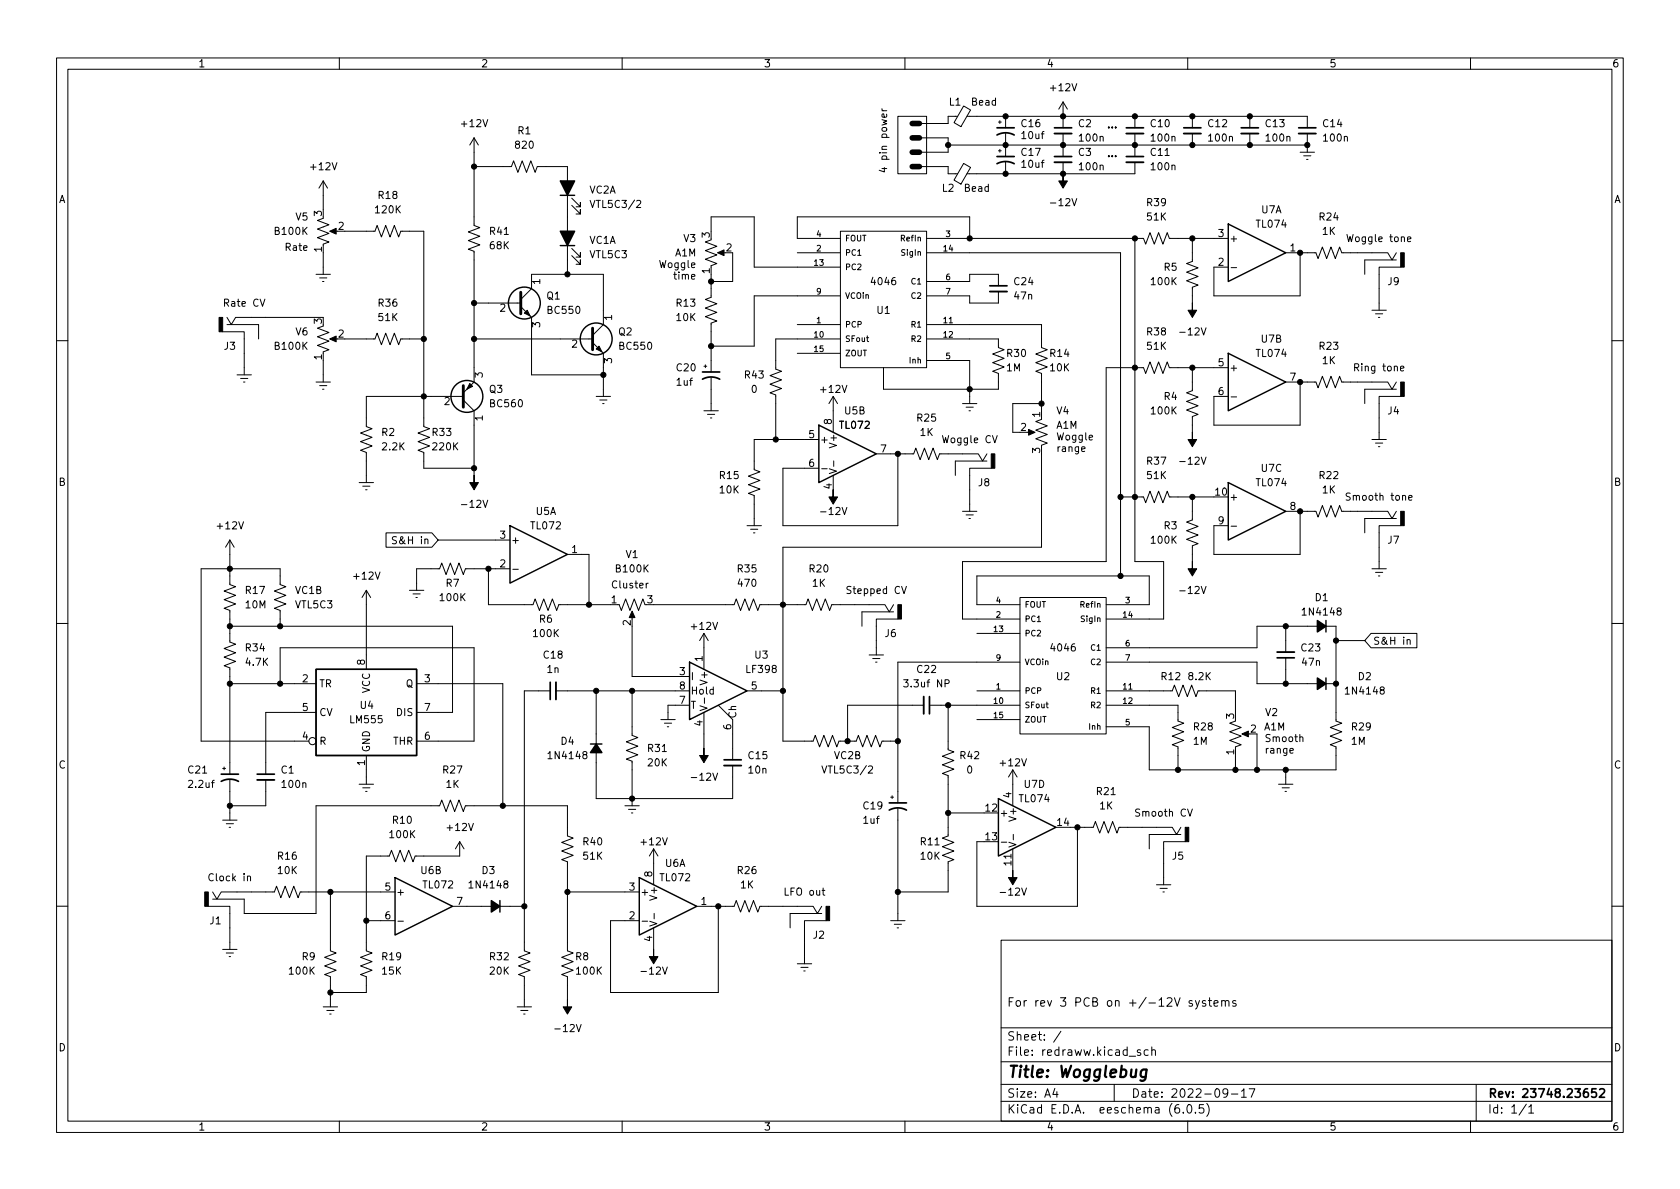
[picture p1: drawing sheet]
<svg xmlns="http://www.w3.org/2000/svg" width="297mm" height="210mm" viewBox="0 0 297 210" stroke-linecap="round" stroke-linejoin="round" font-family="sans-serif">
<g fill="none" stroke="#000" stroke-width=".18">
<path d="M10 10.2h277v190.1h-277zM12 12.2h273v186.1h-273zM60 10.2v2M110 10.2v2M155.9 19.2l.3 .4M155.9 19.6h.9M160 10.2v2M170.4 18.7l1.2 .8-1.7 2.9-1.2-.7zM188 18l-.8 1.3M188 18v4.6M188 18l.7 1.3M210 10.2v2"/>
<path d="M260 10.2v2M57.1 38.6l-1 .4 2.1 .7-2.1 .8 2.1 .8-2.1 .7 2.1 .8-1.1 .4v.2M57.1 32v5.1M57.1 32l-.7 1.3M57.1 32l.8 1.3M83.8 24.4v15.5l1 .4-2 .7 2 .8-2 .7 2 .8-2 .8 1 .3v23.2l-1.9 1.9M83.8 29.5h6.6l.4-1.1 .8 2.1 .7-2.1 .8 2.1 .8-2.1 .7 2.1 .4-1h5.3v19M83.8 24.4l-.7 1.2M83.8 24.4l.8 1.2M101.1 36.3l1.5 1.5v-.7v.7h-.7M101.1 35l1.5 1.6v-.8v.8h-.7M156.4 29.6v.8l-.9-.3"/>
<path d="M158.7 20.6h5.1v10.1h-5.1zM162.6 29.5h5v1.2h1.7M162.6 24.4h5v2.5h-5M167.6 25.6h63.5M169.3 20.6h-1.7v1.2h-5M170.4 28.9l1.2 .7-1.7 3-1.2-.8zM171 20.6h60.1v2M176.5 26.7h.5M176.5 21.6h.5M176.8 21.3v.5M176.8 26.4v.5M177.8 20.6v2"/>
<path d="M177.8 23.6v4.1M177.8 28.7v2M188 23.6v4.1M188 28.7v2M200.7 28.7v2h-29.7M200.7 20.6v2M200.7 23.6v4.1M210.8 20.6v2M210.8 23.6v2M221 20.6v2M221 23.6v2M229.9 26.9h2.5"/>
<path d="M230.5 27.6h1.3M231 28.2h.3M231.1 23.6v3.3M39.4 58.7h3.8v7.6M40.1 57.4h5.6zM40.1 56.1l.8 1.3 .8-1.3h15.4M45.7 57.4v2.5M55.9 48.5h2.5M56.5 49.1h1.3M57 49.8h.3M57.1 57.7l-1 .3 2.1 .8-2.1 .8 2.1 .7-2.1 .8 2.1 .7-1.1 .4v.3M57.1 44.7v3.8"/>
<path d="M58.7 59.9h1M58.7 40.9h1M61 40.9h5.3l.4-1 .7 2 .8-2 .8 2 .7-2 .8 2 .4-1h4v34.5l1 .4-2 .8 2 .7-2 .8 2 .8-2 .7 1 .4v2.8h8.9M61 59.9h5.3l.4-1 .7 2.1 .8-2.1 .8 2.1 .7-2.1 .8 2.1 .4-1.1h4M83.8 53.6h8.3M83.8 59.9h21M92.1 54.2l1.9 1.9v10.2h12.7M92.1 53l1.9-2v-2.5h12.7v8.9l-1.9 1.9M101.1 45.2l1.5 1.5v-.7v.7h-.7M101.1 43.9l1.5 1.6v-.8v.8h-.7M125.7 48.5v4.1l-1 .4 2 .7-2 .8 2 .7-2 .8 2 .8-1 .3v8.7M125.7 42.4l-1 .4 2 .8-2 .7 2 .8-2 .7 2 .8-1 .4v.2"/>
<path d="M125.7 40.9v-2.6h7.6v8.9h15.3M127.3 44.7h1M129.5 44.7v5.1h-3.8M141 44.7h7.6M141 57.4h7.6M148.6 40.9h15.2v24.1h-15.2zM148.6 59.9h-11.4v5.4l1 .4-2.1 .7 2.1 .8-2.1 .7 2.1 .8-2.1 .8 1.1 .3v7.9M148.6 42.2h-7.6v-3.9h30.4v3.9M148.6 52.3h-15.3v8.9h-7.6M163.8 59.9h12.7v1.6l1 .3-2 .8 2 .8-2 .7 2 .8-2 .8 1 .3v2.8h-20.3v-3.8M163.8 57.4h20.3v4.1l1.1 .3-2.1 .8 2.1 .8-2.1 .7 2.1 .8-2.1 .8 1 .3v6.6M163.8 42.2h38.4l.4 1 .7-2.1 .8 2.1 .8-2.1 .7 2.1 .8-2.1 .4 1.1h10.4"/>
<path d="M163.8 49.8h7.6v-1.3h5.1v2M163.8 44.7h34.3v57.1M176.5 51.6v2h-5.1v-1.3h-7.6M200.7 42.2v57.1h5v10.2h-10.1M210.8 42.2v4l-1 .4 2 .8-2 .7 2 .8-2 .8 2 .7-1 .4v2.8M217.7 47.3h.9M227.3 44.7h5.4l.3 1 .8-2 .8 2 .7-2 .8 2 .8-2 .3 1h8.2l.7 1.3 .8-1.3M229.9 44.7v7.6h-15.3v-5.1h2.6M241.3 46h5.6zM241.3 46v2.5M242.6 54.9h2.5M243.2 55.5h1.3"/>
<path d="M243.7 56.1h.3M247.6 47.2h-3.8v7.7M248.9 42.3l.6-.1-.1-.3h-.4l-.1 .2v.6h.5M10 60.2h2M41.9 66.3h2.5M42.5 66.9h1.3M43.1 67.6h.2M55.9 67.6h2.5M56.5 68.2h1.3M57 68.8h.3M57.1 63.7v3.9M81.9 70.1h-17.1v5.3l1 .4-2 .8 2 .7-2 .8 2 .8-2 .7 1 .4v5.3"/>
<path d="M81.9 70.7l1.9 1.9v11.5M104.8 60.6l1.9 1.9v7.6M105.4 70.1h2.5M106 70.7h1.3M106.6 71.4h.2M124.5 64.8h.5M124.5 72.6h2.5M124.7 64.5v.5M125.1 73.3h1.3M125.6 73.9h.3M125.7 66.8v5.8M141 62.5h7.6"/>
<path d="M144.8 77.7h-11.5v5.4l1.1 .3-2.1 .8 2.1 .8-2.1 .7 2.1 .8-2.1 .7 1 .4v5.4M147.3 70.1l-.7 1.3M147.3 70.1v6.3M147.3 70.1l.8 1.3M163.8 63.7h7.6v7.7M170.2 71.4h2.5M170.8 72h1.3M171.3 72.6h.3M175.5 77l.4 1.3 .4-1.3M181.6 76.4h1M184.1 74.2l-1 .3 2.1 .8-2.1 .8 2.1 .7-2.1 .8 2.1 .8-1.1 .3M184.1 71.4h-5v5h1.2"/>
<path d="M191.2 79.4l.6-.1v-.2l-.4-.1-.2 .2 .1 .6h.5M210.8 65v4.1l-1 .4 2 .7-2 .8 2 .7-2 .8 2 .8-1 .4v2.7M217.2 65h-10.4l-.4-1-.8 2-.7-2-.8 2-.8-2-.7 2-.4-1h-6.6v34.3h-25.4v10.2h10.1M217.7 70.2h.9M227.3 67.6h5.4l.3 1 .8-2.1 .8 2.1 .7-2.1 .8 2.1 .8-2.1 .3 1.1h8.2l.7 1.2 .8-1.2M229.9 67.6v7.6h-15.3v-5.1h2.6M241.3 68.8h5.6zM241.3 68.8v2.6M242.6 77.7h2.5M243.2 78.4h1.3M243.7 79h.3M247.6 65.2l.6-.2v-.2l-.4-.1-.2 .2 .1 .6h.5"/>
<path d="M247.6 70.1h-3.8v7.6M285 60.2h2M40.6 95.5v7.9l1.1 .4-2.1 .7 2.1 .8-2.1 .7 2.1 .8-2.1 .8 1 .3v5.6l1.1 .4-2.1 .8 2.1 .7-2.1 .8 2.1 .8-2.1 .7 1 .4v18.8M40.6 95.5l-.7 1.3M40.6 95.5l.8 1.3M63.5 85.3h2.5M64.1 86h1.3M64.6 86.6h.3M68.3 94.2h8.1l1.1 1.3-1.1 1.3h-8.1zM70.1 95l-.5-.1-.2 .1v.4l.6 .2 .1 .3-.2 .3-.5-.1M77.5 95.5h12.7M100.3 98h3.8v8.9"/>
<path d="M132.1 93h2.5M132.7 93.6h1.3M133.2 94.2h.3M145.3 82.9h1M146.6 82.9l1.3 .4-1.3 .4M147.3 84.1v3.8M147.4 81.5v1M154.9 80.3h6.6l.4-1.1 .8 2.1 .7-2.1 .8 2.1 .8-2.1 .7 2.1 .4-1h6.9l.7 1.2 .8-1.2M158.7 80.3v12.7h-20.3v-10.2h6.4M168.9 81.5h5.6zM168.9 81.5v2.6M170.2 90.4h2.5"/>
<path d="M170.8 91.1h1.3M171.3 91.7h.3M175.3 82.8h-3.9v7.6M184.1 80.3v16.5h-45.7v34.3h5.4l.3-1.1 .8 2.1 .8-2.1 .7 2.1 .8-2.1 .8 2.1 .3-1h3.1l.4-1.1 .7 2.1 .8-2.1 .8 2.1 .7-2.1 .8 2.1 .4-1h2.7M198.1 87.9h4.1l.4 1 .7-2 .8 2 .8-2 .7 2 .8-2 .4 1h7.8M210.8 87.9v4l-1 .4 2 .8-2 .7 2 .8-2 .8 2 .7-1 .4v2.8M217.7 93h.9M227.3 90.4h5.4l.3 1 .8-2 .8 2 .7-2 .8 2 .8-2 .3 1h8.2l.7 1.3 .8-1.3M229.9 90.4v7.6h-15.3v-5h2.6M241.3 91.7h5.6zM241.3 91.7v2.5M247.6 93h-3.8v7.6"/>
<path d="M249.1 88l.6-.1-.1-.2-.3-.1-.2 .2v.6h.5M10 110.2h2M40.6 110.7h39.4v15.3h-6.3M49.5 110.7v-2.8l-1-.3 2-.8-2-.8 2-.7-2-.8 2-.7-1-.4v-2.8h-13.9v30.5h19M64.8 104.4v14M64.8 104.4l-.8 1.3M64.8 104.4l.7 1.3M72.4 104.4h2.5M73 105h1.3M73.5 105.7h.3M86.4 100.6v6.3h7.8l.4-1 .8 2 .7-2 .8 2 .8-2 .7 2 .4-1h9.1M90.2 100.6h-7.9l-.4 1-.7-2-.8 2-.8-2-.7 2-.8-2-.4 1h-4v3.8"/>
<path d="M90.7 100.7h.9M109.2 106.9h.3l.4 1 .7-2 .8 2 .7-2 .8 2 .8-2 .3 1M111.8 108.5v1M111.8 110.7v8.9h10.1M114.3 103.1v.9M114.6 103.1l-.3 .3M115.6 106.9h14.2l.4-1 .7 2 .8-2 .8 2 .7-2 .8 2 .4-1h8.1l.4-1 .7 2 .8-2 .8 2 .7-2 .8 2 .4-1h9.4l.7 1.3 .8-1.3M124.5 112v6.4M124.5 112l-.8 1.3M124.5 112l.7 1.3M152.4 108.2h5.6zM152.4 108.2v2.5"/>
<path d="M153.7 115.8h2.5M154.3 116.5h1.3M154.8 117.1h.3M158.7 109.5h-3.8v6.3M159.4 103.7l.4 1.3 .5-1.3M172.7 112h7.6M180.3 105.7h15.3v24.1h-15.3zM180.3 106.9h-7.6v-5.1h30.5v5.1h-7.6M180.3 117.1h-21.6v24.9M195.6 114.5h26.6v-3.8h14v16.8l1 .4-2 .7 2 .8-2 .8 2 .7-2 .8 1 .4v4h-33v-7.6h-7.6M195.6 117.1h26.6v3.8h14M227.3 110.7v4.6"/>
<path d="M227.3 116.3v4.6M236.2 113.3h5.1M242.4 112h8.1v2.5h-8.1l-1.1-1.2zM242.6 100.6h2.5M243.2 101.2h1.3M243.7 101.8h.3M248.8 113.2l.2-.1 .3 .1v.7M248.8 113.1v.8M285 110.2h2M39.4 135.9h.5M39.6 135.6v.5M40.6 137.9v7.1"/>
<path d="M40.6 120.9h15.3M47 137.9v4.6h-6.4M49.5 120.9v-6.4h34.3v16.6h-10.1M55.9 126h-8.9v10.9M63.5 138.7h2.5M64.1 139.3h1.3M64.6 139.9h.3M64.8 133.6v5.1M73.7 120.9h15.2v21.6M97.3 122.2h-4.6v45.9l1 .4-2 .8 2 .7-2 .8 2 .8-2 .7 1 .4v5.3M98.3 122.2h23.6M105.4 122.2v19h24.1v-5.8"/>
<path d="M111.8 122.2v7.8l1 .4-2.1 .8 2.1 .7-2.1 .8 2.1 .8-2.1 .7 1.1 .4v7.9M116.8 127.2h2.6M117.5 127.9h1.2M118 128.5h.2M121.9 124.7h-3.8v2.5M123.8 124.8l1.2 .4-1.2 .5M124.5 126v6.3M124.6 123.4v1M127 124.7l2.5 2.5v7.2M132.1 122.2h6.3M163.3 124.7h-13.4v6.4M164.3 124.7h16"/>
<path d="M167.1 120.9l.6-.1 .1-.2v-.3l-.7-.1v1.3M167.6 124.7v7.9l1.1 .4-2.1 .7 2.1 .8-2.1 .7 2.1 .8-2.1 .8 1 .4v10.6l-1 .4 2.1 .8-2.1 .7 2.1 .8-2.1 .8 2.1 .7-1.1 .4v5.3h-8.9M172.7 122.2h7.6M172.7 127.2h7.6M179.1 136.1v6.4M179.1 136.1l-.8 1.3M179.1 136.1l.7 1.3M195.6 124.7h12.7v2.8l1 .4-2 .7 2 .8-2 .8 2 .7-2 .8 1 .4v4M195.6 122.2h11.7l.3-1 .8 2 .8-2 .7 2 .8-2 .8 2 .3-1h6.6v3.8M218.4 127.5l-1 .4 2.1 .7-2.1 .8 2.1 .8-2.1 .7 2.1 .8-1.1 .4v.2M218.4 133.6v2.5M220 129.8h1"/>
<path d="M222.2 129.8v6.3M226.1 138.7h2.5M226.7 139.3h1.3M227.2 139.9h.3M227.3 136.1v2.6M228.1 132.8l.6-.2-.1-.2-.3-.1-.2 .2v.6h.5M229.8 130.4l.2-.1 .3 .1 .1 .7M37.6 159h5.6zM37.6 157.7l.8 1.3 .7-1.3h9.4l.4-1 .8 2 .7-2 .8 2 .7-2 .8 2 .4-1h16.7M39.4 145h2.5M40 145.7h1.3M40.5 146.3h.3"/>
<path d="M43.2 159v2.5h12.7v-19h21.8l.4-1 .8 2 .7-2 .8 2 .8-2 .7 2 .4-1h18v5.3l1 .4-2 .8 2 .7-2 .8 2 .8-2 .7 1 .4v15.7l1 .4-2 .8 2 .7-2 .8 2 .8-2 .7 1 .4v4.1M43.8 155l.1-.1 .3 .1 .1 .8M58.4 157.7v10.4l1 .4-2 .8 2 .7-2 .8 2 .8-2 .7 1 .4v5.3M81.3 148.8v2.6h-7.9l-.4 1-.7-2-.8 2-.8-2-.7 2-.8-2-.4 1h-4v16.7l1 .4-2 .8 2 .7-2 .8 2 .8-2 .7 1 .4v2.8h-6.4M81.3 148.8l-.8 1.3M81.3 148.8l.7 1.3M100.3 157.7h12.7M110.5 142.5h2.5M111.1 143.1h1.3M111.6 143.8h.3M115.6 150.1v6.4M115.6 150.1l-.8 1.3"/>
<path d="M115.6 150.1l.7 1.3M145.4 157.5h.4M145.5 157v1.1l.3 .2M157.5 141h.5M157.7 140.7v.5M158.7 143v19.8M167.6 143.8h6.4M177 148.9h1M178.4 148.9l1.2 .5-1.2 .4M179.1 150.1v3.8M179.2 147.5v1M189.2 146.3h4.1l.4-1 .7 2 .8-2 .8 2 .7-2 .8 2 .4-1h9.4l.7 1.3 .8-1.3"/>
<path d="M190.5 146.3v14h-17.8v-11.5h1.3M203.2 147.6h5.6zM203.2 147.6v2.5M204.5 156.5h2.5M205.1 157.1h1.3M205.6 157.7h.3M209.5 148.8h-3.8v7.7M210 143.1l.4 1.2 .4-1.2M10 160.2h2M36.8 160.3h3.8v7.6M39.4 167.9h2.5M40 168.5h1.3"/>
<path d="M40.5 169.2h.3M57.1 178h2.6M57.8 178.7h1.3M58.3 179.3h.2M64.8 162.8h5M70.4 162.9h.9M80 160.3h12.7M91.4 178h2.6M92.1 178.7h1.2M92.6 179.3h.2M113.5 162.9h1M114.9 162.9l1.2 .4-1.2 .5"/>
<path d="M115.6 164.1v3.8M115.7 161.5v1M123.2 160.3h6.6l.4-1 .7 2 .8-2 .8 2 .7-2 .8 2 .4-1h9.4l.7 1.2 .8-1.2M127 160.3v15.2h-19.1v-12.7h5.1M139.7 161.5h5.6zM139.7 161.5v2.6M141 170.4h2.5M141.6 171.1h1.3M142.1 171.7h.3M146 162.8h-3.8v7.6M157.5 162.8h2.5M158.1 163.4h1.3"/>
<path d="M158.6 164.1h.3M177 166.3h108v32h-108zM210.8 177l-.4-.1-.2 .2 .1 .3 .5 .1v.4h-.6M211.4 176.9l.3 1M212.1 176.9l-.5 1.4-.2 .1M213.1 177l-.3-.1-.2 .2v.3l.5 .1v.4h-.5M213.6 176.9h.6M213.9 176.4v1.3l.3 .2M214.6 177.4l.8-.1-.1-.3-.4-.1-.3 .2 .1 .8h.6M216 177.1l.2-.2 .4 .1v.9M216 176.9v1M216.6 177.1l.3-.2 .3 .1 .1 .9"/>
<path d="M218.5 177l-.4-.1-.2 .2 .1 .3 .5 .1v.4h-.6M285 160.2h2M60 198.3v2M110 198.3v2M160 198.3v2M177 194.8h108M177 191.8h108M177 187.8h108M177 181.8h108M186.5 192.5l-.4 1h1M186.9 193v1M187.6 182.4l-1.3 1.9"/>
<path d="M197 191.8v3M201.6 185.7l-.3-.1-.2 .2v.3l.5 .1v.4h-.5M203 185.7l-.4-.1-.3 .3v.4l.1 .3h.6M203.6 185.8l.3-.2 .3 .1 .1 .9M203.6 185.1v1.5M208.4 195.3a.59 .59 0 0 0-.7 .7v.5l.2 .3h.4l.2-.1 .1-.5-.2-.2-.4-.1-.3 .3M209.2 196.7v.1M210 198.3v2M210.1 195.4l.1-.1a.81 .81 0 0 1 .6 .7 .81 .81 0 0 1-.3 .8h-.1a.81 .81 0 0 1-.6-.6 .81 .81 0 0 1 .3-.8zM211.4 196.7v.1M212.8 195.3h-.7l-.1 .7 .2-.1 .5 .1 .2 .2-.1 .5-.2 .1-.6-.1M213.4 195.1a1.72 1.72 0 0 1 0 2.3"/>
<path d="M217.1 193.2l-.3 .3h-.3l-.3-.3 .2-.6 .4-.1 .2 .2a.99 .99 0 0 1-.4 1.3h-.2M217.7 193.5h1.2M219.5 193l.4-.5v1.5M219.5 194h.9M220.9 192.5h1l-.7 1.5M260 198.3v2M261 191.8v6.5M269.9 195.3l-1.3 1.9M270.3 195.8l.4-.5v1.5M270.3 196.8h.9"/>
<circle cx="55.2" cy="131.1" r=".63"/>
</g>
<g fill="none" stroke="#000" stroke-width=".3">
<path d="M176.3 22.6h3M176.3 27.7h3M176.3 29a3.2 3.2 0 0 1 3 0M176.3 23.9a3.2 3.2 0 0 1 3 0M186.4 22.6h3.1M186.4 27.7h3.1M199.1 22.6h3.1M199.1 27.7h3.1M209.3 22.6h3M219.5 22.6h3M229.6 22.6h3.1M175 50.5h3.1"/>
<path d="M124.2 65.8h3.1M124.2 67.1a3.2 3.2 0 0 1 3.1 0M225.8 116.3h3.1M39.1 136.9h3.1M39.1 138.2a3.2 3.2 0 0 1 3.1 0M45.5 136.9h3M97.3 120.6v3.1M128 134.4h3.1M164.3 123.2v3M157.2 142h3.1M157.2 143.3a3.2 3.2 0 0 1 3.1 0M282.2 192.5h-.7l-.1 .7 .2-.1 .5 .1 .2 .2-.1 .5-.2 .1-.6-.1"/>
<path d="M282.8 192.7l.6-.2 .2 .2 .1 .3-.9 1h.9"/>
</g>
<path d="M202.7 189.2a.66 .66 0 0 0-1 .3v.6l.1 .3 .2 .1 .6-.1M202.7 189.1l-.2 1.6a.6 .6 0 0 1-.9 .3" fill="none" stroke="#000" stroke-width=".4"/>
<g fill="#000" stroke="#000" stroke-width=".18">
<path d="M188 30.7v1.3h.7l-.7 1.3-.8-1.3h.8zM38.7 56.1h.7v2.6h-.7zM58.3 59.9l1.1-.5v1zM58.3 40.9l1.1-.5v1zM92.7 55.4l.5-.5 .5 1zM126.9 44.7l1.1-.5v1zM210.8 53.6v1.3h.8l-.8 1.2-.7-1.2h.7zM247.6 44.7h.7v2.5h-.7zM83.1 67.8l.5 .5-1.1 .5zM105.9 61.2l.5 1-1-.5zM181.9 75.9l1.1 .5-1.1 .6zM210.8 76.4v1.3h.8l-.8 1.3-.7-1.3h.7z"/>
<path d="M247.6 67.6h.7v2.5h-.7zM83.8 84.1v1.2h.8l-.8 1.3-.7-1.3h.7zM147.3 86.6v1.3h.8l-.8 1.2-.7-1.2h.7zM175.3 80.3h.6v2.5h-.6zM210.8 99.3v1.3h.8l-.8 1.2-.7-1.2h.7zM247.6 90.4h.7v2.6h-.7zM111.8 108.1l.5 1.1h-1zM158.7 106.9h.7v2.6h-.7zM124.5 132.3v1.3h.7l-.7 1.3-.8-1.3h.8zM219.6 129.8l1.1-.5v1zM179.1 153.9v1.3h.7l-.7 1.3-.8-1.3h.8zM209.5 146.3h.7v2.5h-.7z"/>
<path d="M36.2 157.7h.6v2.6h-.6zM100.3 176.8v1.2h.8l-.8 1.3-.7-1.3h.7zM115.6 167.9v1.3h.7l-.7 1.2-.8-1.2h.8zM146 160.3h.7v2.5h-.7z"/>
<circle cx="83.8" cy="29.5" r=".46"/>
<circle cx="167.6" cy="25.6" r=".46"/>
<circle cx="177.8" cy="30.7" r=".46"/>
<circle cx="177.8" cy="20.6" r=".46"/>
<circle cx="177.8" cy="25.6" r=".46"/>
<circle cx="188" cy="25.6" r=".46"/>
<circle cx="188" cy="30.7" r=".46"/>
<circle cx="188" cy="20.6" r=".46"/>
<circle cx="200.7" cy="25.6" r=".46"/>
<circle cx="200.7" cy="20.6" r=".46"/>
<circle cx="210.8" cy="20.6" r=".46"/>
<circle cx="210.8" cy="25.6" r=".46"/>
<circle cx="221" cy="25.6" r=".46"/>
<circle cx="221" cy="20.6" r=".46"/>
<circle cx="231.1" cy="25.6" r=".46"/>
<circle cx="74.9" cy="59.9" r=".46"/>
<circle cx="83.8" cy="59.9" r=".46"/>
<circle cx="83.8" cy="53.6" r=".46"/>
<circle cx="100.3" cy="48.5" r=".46"/>
<circle cx="125.7" cy="49.8" r=".46"/>
<circle cx="171.4" cy="42.2" r=".46"/>
<circle cx="200.7" cy="42.2" r=".46"/>
<circle cx="210.8" cy="42.2" r=".46"/>
<circle cx="229.9" cy="44.7" r=".46"/>
<circle cx="74.9" cy="70.1" r=".46"/>
<circle cx="106.7" cy="66.3" r=".46"/>
<circle cx="125.7" cy="61.2" r=".46"/>
<circle cx="137.2" cy="77.7" r=".46"/>
<circle cx="171.4" cy="68.8" r=".46"/>
<circle cx="184.1" cy="71.4" r=".46"/>
<circle cx="200.7" cy="65" r=".46"/>
<circle cx="210.8" cy="65" r=".46"/>
<circle cx="229.9" cy="67.6" r=".46"/>
<circle cx="83.8" cy="82.8" r=".46"/>
<circle cx="158.7" cy="80.3" r=".46"/>
<circle cx="198.1" cy="87.9" r=".46"/>
<circle cx="200.7" cy="87.9" r=".46"/>
<circle cx="210.8" cy="87.9" r=".46"/>
<circle cx="229.9" cy="90.4" r=".46"/>
<circle cx="40.6" cy="100.6" r=".46"/>
<circle cx="40.6" cy="110.7" r=".46"/>
<circle cx="49.5" cy="110.7" r=".46"/>
<circle cx="86.4" cy="100.6" r=".46"/>
<circle cx="104.1" cy="106.9" r=".46"/>
<circle cx="138.4" cy="106.9" r=".46"/>
<circle cx="198.1" cy="101.8" r=".46"/>
<circle cx="227.3" cy="110.7" r=".46"/>
<circle cx="236.2" cy="113.3" r=".46"/>
<circle cx="40.6" cy="120.9" r=".46"/>
<circle cx="49.5" cy="120.9" r=".46"/>
<circle cx="105.4" cy="122.2" r=".46"/>
<circle cx="111.8" cy="122.2" r=".46"/>
<circle cx="138.4" cy="122.2" r=".46"/>
<circle cx="149.9" cy="131.1" r=".46"/>
<circle cx="158.7" cy="131.1" r=".46"/>
<circle cx="167.6" cy="124.7" r=".46"/>
<circle cx="208.3" cy="136.1" r=".46"/>
<circle cx="218.4" cy="136.1" r=".46"/>
<circle cx="222.2" cy="136.1" r=".46"/>
<circle cx="227.3" cy="120.9" r=".46"/>
<circle cx="227.3" cy="136.1" r=".46"/>
<circle cx="236.2" cy="120.9" r=".46"/>
<circle cx="40.6" cy="142.5" r=".46"/>
<circle cx="58.4" cy="157.7" r=".46"/>
<circle cx="88.9" cy="142.5" r=".46"/>
<circle cx="100.3" cy="157.7" r=".46"/>
<circle cx="111.8" cy="141.2" r=".46"/>
<circle cx="158.7" cy="157.7" r=".46"/>
<circle cx="167.6" cy="143.8" r=".46"/>
<circle cx="190.5" cy="146.3" r=".46"/>
<circle cx="58.4" cy="175.5" r=".46"/>
<circle cx="64.8" cy="162.8" r=".46"/>
<circle cx="92.7" cy="160.3" r=".46"/>
<circle cx="127" cy="160.3" r=".46"/>
</g>
<g fill="none" stroke="#000" stroke-width=".25">
<path d="M99.1 34.5h2.5M217.2 39.6l10.1 5.1-10.1 5.1zM99.1 43.4h2.5M144.8 75.2l10.1 5.1-10.1 5zM217.2 62.5l10.1 5.1-10.1 5zM90.2 93l10.1 5-10.1 5.1zM217.2 85.3l10.1 5.1-10.1 5.1zM55.9 118.4h17.8v15.2h-17.8zM121.9 117.1l10.2 5.1-10.2 5zM234.4 109.7v2.1M234.4 119.9v2M104.4 131.6h2"/>
<path d="M69.8 155.2l10.2 5.1-10.2 5zM88.4 159.3v2M113 155.2l10.2 5.1-10.2 5zM176.5 141.2l10.2 5.1-10.2 5.1z"/>
<circle cx="92.7" cy="53.6" r="2.82"/>
<circle cx="105.4" cy="59.9" r="2.82"/>
<circle cx="82.5" cy="70.1" r="2.82"/>
</g>
<path d="M92.1 51.7v3.8M104.8 58v3.8M81.9 68.2v3.8" fill="none" stroke="#000" stroke-width=".51"/>
<g fill="none" stroke="#000" stroke-width=".33">
<path d="M186.4 23.6h3.1M186.4 28.7h3.1M199.1 23.6h3.1M199.1 28.7h3.1M209.3 23.6h3M219.5 23.6h3M229.6 23.6h3.1M175 51.6h3.1M225.8 115.3h3.1M45.5 137.9h3M98.3 120.6v3.1M128 135.4h3.1"/>
<path d="M163.3 123.2v3"/>
</g>
<path d="M99.1 32h2.5l-1.3 2.5zM99.1 40.9h2.5l-1.3 2.5zM232.9 119.9l1.5 1-1.5 1zM232.9 109.7l1.5 1-1.5 1.1zM105.4 131.6l1 1.5h-2zM86.9 159.3l1.5 1-1.5 1z" fill="#000" stroke="#000" stroke-width=".25"/>
<path d="M161.3 29.5h1.3M161.3 26.9h1.3M161.3 24.4h1.3M161.3 21.8h1.3" fill="none" stroke="#000" stroke-width=".99"/>
<text font-size="2.8" x="178" y="190.6">Title: Wogglebug</text>
<g font-size="2.1">
<text x="178" y="178">For rev 3 PCB on +/-12V systems</text>
<text x="178" y="184">Sheet: /</text>
<text x="178" y="186.7">File: redraww.kicad_sch</text>
<text x="178" y="196.9">KiCad E.D.A. eeschema (6.0.5)</text>
<text x="178" y="194.1">Size: A4</text>
<text x="200" y="194.1">Date: 2022-09-17</text>
<text x="263" y="194.1">Rev: 23748.23652</text>
<text x="263" y="196.9">Id: 1/1</text>
</g>
<g font-size="1.8">
<text x="35" y="11.9">1</text>
<text x="85" y="11.9">2</text>
<text x="135" y="11.9">3</text>
<text x="185" y="11.9">4</text>
<text x="235" y="11.9">5</text>
<text x="285" y="11.9">6</text>
<text x="185.9" y="16.1">+12V</text>
<text x="81.7" y="22.5">+12V</text>
<text x="91.6" y="23.7">R1</text>
<text x="167.8" y="18.7">L1</text>
<text x="171.8" y="18.7">Bead</text>
<text x="180.6" y="22.5">C16</text>
<text x="190.7" y="22.5">C2</text>
<text x="195.6" y="22.7">...</text>
<text x="203.5" y="22.5">C10</text>
<text x="213.7" y="22.5">C12</text>
<text x="223.8" y="22.5">C13</text>
<text x="234" y="22.5">C14</text>
<text x="91.2" y="26.3">820</text>
<text x="156.8" y="29.8" transform="rotate(-90 156.8 29.8)">4 pin power</text>
<text x="180.6" y="27.6">C17</text>
<text x="180.7" y="29.7">10uf</text>
<text x="180.7" y="24.6">10uf</text>
<text x="190.7" y="27.6">C3</text>
<text x="191" y="25">100n</text>
<text x="195.6" y="27.7">...</text>
<text x="203.5" y="27.6">C11</text>
<text x="203.7" y="25">100n</text>
<text x="213.8" y="25">100n</text>
<text x="224" y="25">100n</text>
<text x="234.1" y="25">100n</text>
<text x="10.3" y="35.9">A</text>
<text x="55.1" y="30.1">+12V</text>
<text x="67" y="35.2">R18</text>
<text x="104.2" y="34.2">VC2A</text>
<text x="166.6" y="33.9">L2</text>
<text x="170.6" y="33.9">Bead</text>
<text x="191" y="30.1">100n</text>
<text x="203.7" y="30.1">100n</text>
<text x="285.3" y="35.9">A</text>
<text x="48.7" y="41.5">B100K</text>
<text x="52.3" y="39">V5</text>
<text x="56.9" y="38.2" transform="rotate(-90 56.9 38.2)">3</text>
<text x="59.8" y="40.6">2</text>
<text x="66.5" y="37.7">120K</text>
<text x="86.7" y="41.5">R41</text>
<text x="104.8" y="36.8">VTL5C3/2</text>
<text x="186.1" y="36.4">-12V</text>
<text x="202.8" y="36.4">R39</text>
<text x="202.8" y="39">51K</text>
<text x="215.4" y="41.9">3</text>
<text x="222.2" y="40.3">TL074</text>
<text x="223" y="37.7">U7A</text>
<text x="233.3" y="39">R24</text>
<text x="233.8" y="41.5">1K</text>
<text x="50.8" y="44.3">Rate</text>
<text x="56.9" y="44.6" transform="rotate(-90 56.9 44.6)">1</text>
<text x="86.7" y="44.1">68K</text>
<text x="104.2" y="43.1">VC1A</text>
<text x="104.3" y="45.7">VTL5C3</text>
<text x="116.8" y="47.4">Woggle</text>
<text x="119.4" y="45.3">A1M</text>
<text x="120.9" y="42.8">V3</text>
<text x="125.5" y="42" transform="rotate(-90 125.5 42)">3</text>
<text x="128.4" y="44.4">2</text>
<text x="205.8" y="47.9">R5</text>
<text x="215.4" y="47">2</text>
<text x="217.3" y="42.8">+</text>
<text x="228.1" y="44.4">1</text>
<text x="238.5" y="42.8">Woggle tone</text>
<text x="95.5" y="50.3" transform="rotate(-90 95.5 50.3)">1</text>
<text x="96.7" y="53">Q1</text>
<text x="119.6" y="49.4">time</text>
<text x="125.5" y="48.4" transform="rotate(-90 125.5 48.4)">1</text>
<text x="154.2" y="50.4">4046</text>
<text x="179.4" y="50.4">C24</text>
<text x="179.4" y="53">47n</text>
<text x="203.6" y="50.4">100K</text>
<text x="245.4" y="50.4">J9</text>
<text x="39.8" y="54.2">Rate CV</text>
<text x="52.3" y="59.3">V6</text>
<text x="56.9" y="57.3" transform="rotate(-90 56.9 57.3)">3</text>
<text x="59.8" y="59.7">2</text>
<text x="67" y="54.2">R36</text>
<text x="67" y="56.8">51K</text>
<text x="88.4" y="55.1">2</text>
<text x="95.5" y="57.9" transform="rotate(-90 95.5 57.9)">3</text>
<text x="96.9" y="55.5">BC550</text>
<text x="108.2" y="56.6" transform="rotate(-90 108.2 56.6)">1</text>
<text x="109.4" y="59.3">Q2</text>
<text x="119.6" y="54.2">R13</text>
<text x="119.6" y="56.8">10K</text>
<text x="155.1" y="55.5">U1</text>
<text x="202.8" y="59.3">R38</text>
<text x="209" y="59.3">-12V</text>
<text x="39.7" y="61.8">J3</text>
<text x="48.7" y="61.8">B100K</text>
<text x="56.9" y="63.6" transform="rotate(-90 56.9 63.6)">1</text>
<text x="101.1" y="61.5">2</text>
<text x="108.2" y="64.2" transform="rotate(-90 108.2 64.2)">3</text>
<text x="109.6" y="61.8">BC550</text>
<text x="119.7" y="65.7">C20</text>
<text x="178" y="65.7">1M</text>
<text x="178.1" y="63.1">R30</text>
<text x="185.7" y="63.1">R14</text>
<text x="185.7" y="65.7">10K</text>
<text x="202.8" y="61.8">51K</text>
<text x="215.4" y="64.8">5</text>
<text x="217.3" y="65.7">+</text>
<text x="222.2" y="63.1">TL074</text>
<text x="223" y="60.6">U7B</text>
<text x="233.3" y="61.8">R23</text>
<text x="233.8" y="64.4">1K</text>
<text x="239.8" y="65.7">Ring tone</text>
<text x="78.6" y="71.6">2</text>
<text x="85.3" y="66.8" transform="rotate(-90 85.3 66.8)">3</text>
<text x="86.5" y="69.5">Q3</text>
<text x="119.7" y="68.2">1uf</text>
<text x="131.7" y="66.9">R43</text>
<text x="132.9" y="69.5">0</text>
<text x="145.2" y="69.5">+12V</text>
<text x="205.8" y="70.7">R4</text>
<text x="215.4" y="69.8">6</text>
<text x="228.1" y="67.3">7</text>
<text x="67.5" y="77.1">R2</text>
<text x="76.5" y="77.1">R33</text>
<text x="85.3" y="74.4" transform="rotate(-90 85.3 74.4)">1</text>
<text x="86.8" y="72">BC560</text>
<text x="143" y="77.5">5</text>
<text x="147.1" y="75" transform="rotate(-90 147.1 75)">8</text>
<text x="148.6" y="75.8">TL072</text>
<text x="149.4" y="73.3">U5B</text>
<text x="162.2" y="74.5">R25</text>
<text x="162.7" y="77.1">1K</text>
<text x="180.5" y="76.2">2</text>
<text x="183.9" y="73.8" transform="rotate(-90 183.9 73.8)">1</text>
<text x="186.7" y="77.9">Woggle</text>
<text x="186.8" y="75.8">A1M</text>
<text x="186.8" y="73.3">V4</text>
<text x="203.6" y="73.3">100K</text>
<text x="245.4" y="73.3">J4</text>
<text x="67.7" y="79.6">2.2K</text>
<text x="76.6" y="79.6">220K</text>
<text x="143" y="82.5">6</text>
<text x="144.9" y="78.4">+</text>
<text x="148" y="78.8" transform="rotate(-90 148 78.8)">V+</text>
<text x="155.7" y="80">7</text>
<text x="166.8" y="78.4">Woggle CV</text>
<text x="183.9" y="80.1" transform="rotate(-90 183.9 80.1)">3</text>
<text x="186.7" y="79.9">range</text>
<text x="202.8" y="82.2">R37</text>
<text x="209" y="82.2">-12V</text>
<text x="223" y="83.4">U7C</text>
<text x="10.3" y="85.9">B</text>
<text x="82" y="89.8">-12V</text>
<text x="127.3" y="84.7">R15</text>
<text x="127.3" y="87.2">10K</text>
<text x="147.1" y="86.5" transform="rotate(-90 147.1 86.5)">4</text>
<text x="173" y="86">J8</text>
<text x="202.8" y="84.7">51K</text>
<text x="214.9" y="87.6">10</text>
<text x="217.3" y="88.5">+</text>
<text x="222.2" y="86">TL074</text>
<text x="233.3" y="84.7">R22</text>
<text x="233.8" y="87.2">1K</text>
<text x="238.4" y="88.5">Smooth tone</text>
<text x="285.3" y="85.9">B</text>
<text x="38.6" y="93.6">+12V</text>
<text x="88.4" y="95.2">3</text>
<text x="94" y="93.6">TL072</text>
<text x="94.8" y="91.1">U5A</text>
<text x="145.5" y="91.1">-12V</text>
<text x="205.8" y="93.6">R3</text>
<text x="215.4" y="92.7">9</text>
<text x="228.1" y="90.2">8</text>
<text x="70.2" y="96.2">S&amp;H in</text>
<text x="88.4" y="100.3">2</text>
<text x="90.3" y="96.1">+</text>
<text x="101.1" y="97.8">1</text>
<text x="109" y="101.2">B100K</text>
<text x="110.7" y="98.7">V1</text>
<text x="130.5" y="101.2">R35</text>
<text x="143.2" y="101.2">R20</text>
<text x="203.6" y="96.1">100K</text>
<text x="245.4" y="96.1">J7</text>
<text x="43.5" y="107.6">10M</text>
<text x="43.5" y="105">R17</text>
<text x="52.2" y="105">VC1B</text>
<text x="52.2" y="107.6">VTL5C3</text>
<text x="62.7" y="102.5">+12V</text>
<text x="77.9" y="106.3">100K</text>
<text x="78.9" y="103.8">R7</text>
<text x="107.9" y="104">Cluster</text>
<text x="108.1" y="106.7">1</text>
<text x="114.4" y="106.7">3</text>
<text x="130.6" y="103.8">470</text>
<text x="143.6" y="103.8">1K</text>
<text x="150" y="105">Stepped CV</text>
<text x="209" y="105">-12V</text>
<text x="232.5" y="106.3">D1</text>
<text x="94.4" y="112.6">100K</text>
<text x="95.4" y="110.1">R6</text>
<text x="111.5" y="110.6" transform="rotate(-90 111.5 110.6)">2</text>
<text x="122.4" y="111.4">+12V</text>
<text x="156.5" y="112.6">J6</text>
<text x="230.6" y="108.8">1N4148</text>
<text x="43.5" y="115.2">R34</text>
<text x="43.5" y="117.7">4.7K</text>
<text x="64.5" y="117.6" transform="rotate(-90 64.5 117.6)">8</text>
<text x="96.2" y="116.5">C18</text>
<text x="96.8" y="119">1n</text>
<text x="120.2" y="119.4">3</text>
<text x="124.2" y="116.9" transform="rotate(-90 124.2 116.9)">1</text>
<text x="132.1" y="119">LF398</text>
<text x="133.5" y="116.5">U3</text>
<text x="162.2" y="119">C22</text>
<text x="186" y="115.2">4046</text>
<text x="230.1" y="115.2">C23</text>
<text x="230.3" y="117.7">47n</text>
<text x="242.7" y="114">S&amp;H in</text>
<text x="53.5" y="120.6">2</text>
<text x="53.5" y="125.7">5</text>
<text x="56.4" y="121.5">TR</text>
<text x="63.7" y="125.3">U4</text>
<text x="65.4" y="122.6" transform="rotate(-90 65.4 122.6)">VCC</text>
<text x="71.8" y="121.5">Q</text>
<text x="75.1" y="120.6">3</text>
<text x="75.1" y="125.7">7</text>
<text x="120.2" y="124.5">7</text>
<text x="120.2" y="121.9">8</text>
<text x="122" y="120.3">I</text>
<text x="122" y="125.3">T</text>
<text x="122" y="122.8">Hold</text>
<text x="125.1" y="120.7" transform="rotate(-90 125.1 120.7)">V+</text>
<text x="132.9" y="121.9">5</text>
<text x="160.3" y="121.5">3.3uf NP</text>
<text x="186.8" y="120.3">U2</text>
<text x="205.4" y="120.3">R12</text>
<text x="210.2" y="120.3">8.2K</text>
<text x="238.2" y="122.8">1N4148</text>
<text x="240.2" y="120.3">D2</text>
<text x="53.5" y="130.8">4</text>
<text x="56.4" y="131.7">R</text>
<text x="56.4" y="126.6">CV</text>
<text x="62" y="127.9">LM555</text>
<text x="69.5" y="131.7">THR</text>
<text x="70.2" y="126.6">DIS</text>
<text x="75.1" y="130.8">6</text>
<text x="99.2" y="131.7">D4</text>
<text x="124.2" y="128.4" transform="rotate(-90 124.2 128.4)">4</text>
<text x="129.3" y="129" transform="rotate(-90 129.3 129)">6</text>
<text x="130.2" y="127.1" transform="rotate(-90 130.2 127.1)">Ch</text>
<text x="211" y="131.7">1M</text>
<text x="211.1" y="129.2">R28</text>
<text x="218.2" y="127.1" transform="rotate(-90 218.2 127.1)">3</text>
<text x="221.1" y="129.5">2</text>
<text x="223.5" y="129.2">A1M</text>
<text x="223.5" y="131.2">Smooth</text>
<text x="223.7" y="126.6">V2</text>
<text x="238.9" y="131.7">1M</text>
<text x="239.1" y="129.2">R29</text>
<text x="10.3" y="135.9">C</text>
<text x="33.3" y="136.8">C21</text>
<text x="49.7" y="136.8">C1</text>
<text x="64.5" y="135.4" transform="rotate(-90 64.5 135.4)">1</text>
<text x="65.4" y="133.1" transform="rotate(-90 65.4 133.1)">GND</text>
<text x="78.4" y="136.8">R27</text>
<text x="97.2" y="134.2">1N4148</text>
<text x="114.6" y="133">R31</text>
<text x="114.6" y="135.5">20K</text>
<text x="132.4" y="134.2">C15</text>
<text x="132.4" y="136.8">10n</text>
<text x="145.8" y="136.8">VTL5C3/2</text>
<text x="147.5" y="134.2">VC2B</text>
<text x="169.8" y="134.2">R42</text>
<text x="171" y="136.8">0</text>
<text x="177" y="135.5">+12V</text>
<text x="218.2" y="133.5" transform="rotate(-90 218.2 133.5)">1</text>
<text x="223.5" y="133.2">range</text>
<text x="285.3" y="135.9">C</text>
<text x="33.5" y="139.3">2.2uf</text>
<text x="50" y="139.3">100n</text>
<text x="78.9" y="139.3">1K</text>
<text x="122.6" y="138">-12V</text>
<text x="152.7" y="143.1">C19</text>
<text x="174.3" y="143.5">12</text>
<text x="178.8" y="141.1" transform="rotate(-90 178.8 141.1)">4</text>
<text x="180.3" y="141.9">TL074</text>
<text x="181.1" y="139.3">U7D</text>
<text x="194" y="140.6">R21</text>
<text x="194.4" y="143.1">1K</text>
<text x="69" y="148.2">100K</text>
<text x="69.5" y="145.7">R10</text>
<text x="79.2" y="146.9">+12V</text>
<text x="103.2" y="149.5">R40</text>
<text x="113.5" y="149.5">+12V</text>
<text x="152.7" y="145.7">1uf</text>
<text x="162.8" y="149.5">R11</text>
<text x="174.3" y="148.6">13</text>
<text x="176.7" y="144.4">+</text>
<text x="179.7" y="144.8" transform="rotate(-90 179.7 144.8)">V+</text>
<text x="187" y="146">14</text>
<text x="201" y="144.4">Smooth CV</text>
<text x="37.2" y="155.8">Clock in</text>
<text x="49.2" y="152">R16</text>
<text x="49.2" y="154.6">10K</text>
<text x="74.4" y="154.6">U6B</text>
<text x="85.2" y="154.6">D3</text>
<text x="103.2" y="152">51K</text>
<text x="115.3" y="155" transform="rotate(-90 115.3 155)">8</text>
<text x="116.8" y="155.8">TL072</text>
<text x="117.6" y="153.3">U6A</text>
<text x="130.5" y="154.6">R26</text>
<text x="162.8" y="152">10K</text>
<text x="178.8" y="153" transform="rotate(-90 178.8 153)">11</text>
<text x="207.3" y="152">J5</text>
<text x="68.1" y="157.5">5</text>
<text x="70" y="158.4">+</text>
<text x="74.9" y="157.1">TL072</text>
<text x="80.8" y="160">7</text>
<text x="83.3" y="157.1">1N4148</text>
<text x="111.3" y="157.5">3</text>
<text x="113.2" y="158.4">+</text>
<text x="116.2" y="158.8" transform="rotate(-90 116.2 158.8)">V+</text>
<text x="124" y="160">1</text>
<text x="130.9" y="157.1">1K</text>
<text x="138.9" y="158.4">LFO out</text>
<text x="177.2" y="158.4">-12V</text>
<text x="37.1" y="163.4">J1</text>
<text x="68.1" y="162.6">6</text>
<text x="111.3" y="162.6">2</text>
<text x="115.3" y="166.5" transform="rotate(-90 115.3 166.5)">4</text>
<text x="143.8" y="166">J2</text>
<text x="51.2" y="172.3">100K</text>
<text x="53.4" y="169.8">R9</text>
<text x="67.6" y="169.8">R19</text>
<text x="67.6" y="172.3">15K</text>
<text x="86.7" y="169.8">R32</text>
<text x="86.7" y="172.3">20K</text>
<text x="101.8" y="169.8">R8</text>
<text x="102" y="172.3">100K</text>
<text x="113.7" y="172.3">-12V</text>
<text x="10.3" y="185.9">D</text>
<text x="98.5" y="182.5">-12V</text>
<text x="285.3" y="185.9">D</text>
<text x="35" y="199.9">1</text>
<text x="85" y="199.9">2</text>
<text x="135" y="199.9">3</text>
<text x="185" y="199.9">4</text>
<text x="235" y="199.9">5</text>
<text x="285" y="199.9">6</text>
</g>
<g font-size="1.4">
<text x="144.4" y="41.9">4</text>
<text x="167.2" y="41.9">3</text>
<text x="144" y="47">13</text>
<text x="144.4" y="44.4">2</text>
<text x="149.4" y="47.7">PC2</text>
<text x="149.4" y="45.2">PC1</text>
<text x="149.4" y="42.7">FOUT</text>
<text x="159.5" y="42.7">RefIn</text>
<text x="159.6" y="45.2">SigIn</text>
<text x="166.9" y="44.4">14</text>
<text x="144.4" y="52.1">9</text>
<text x="149.4" y="52.8">VCOin</text>
<text x="161.3" y="50.3">C1</text>
<text x="161.3" y="52.8">C2</text>
<text x="167.2" y="49.5">6</text>
<text x="167.2" y="52.1">7</text>
<text x="144" y="59.7">10</text>
<text x="144.4" y="57.1">1</text>
<text x="149.4" y="57.9">PCP</text>
<text x="161.3" y="57.9">R1</text>
<text x="166.9" y="57.1">11</text>
<text x="166.9" y="59.7">12</text>
<text x="144" y="62.2">15</text>
<text x="149.4" y="60.4">SFout</text>
<text x="149.4" y="63">ZOUT</text>
<text x="160.9" y="64.3">Inh</text>
<text x="161.3" y="60.4">R2</text>
<text x="167.2" y="63.5">5</text>
<text x="176.1" y="106.7">4</text>
<text x="181.1" y="107.4">FOUT</text>
<text x="191.3" y="107.4">RefIn</text>
<text x="199" y="106.7">3</text>
<text x="175.7" y="111.8">13</text>
<text x="176.1" y="109.2">2</text>
<text x="181.1" y="112.5">PC2</text>
<text x="181.1" y="110">PC1</text>
<text x="191.4" y="110">SigIn</text>
<text x="198.6" y="109.2">14</text>
<text x="176.1" y="116.8">9</text>
<text x="181.1" y="117.6">VCOin</text>
<text x="193" y="115.1">C1</text>
<text x="193" y="117.6">C2</text>
<text x="199" y="114.3">6</text>
<text x="199" y="116.8">7</text>
<text x="175.7" y="124.5">10</text>
<text x="176.1" y="121.9">1</text>
<text x="181.1" y="122.7">PCP</text>
<text x="181.1" y="125.2">SFout</text>
<text x="193" y="122.7">R1</text>
<text x="193" y="125.2">R2</text>
<text x="198.6" y="121.9">11</text>
<text x="198.6" y="124.5">12</text>
<text x="175.7" y="127">15</text>
<text x="181.1" y="127.8">ZOUT</text>
<text x="192.7" y="129">Inh</text>
<text x="199" y="128.3">5</text>
</g>
</svg>
